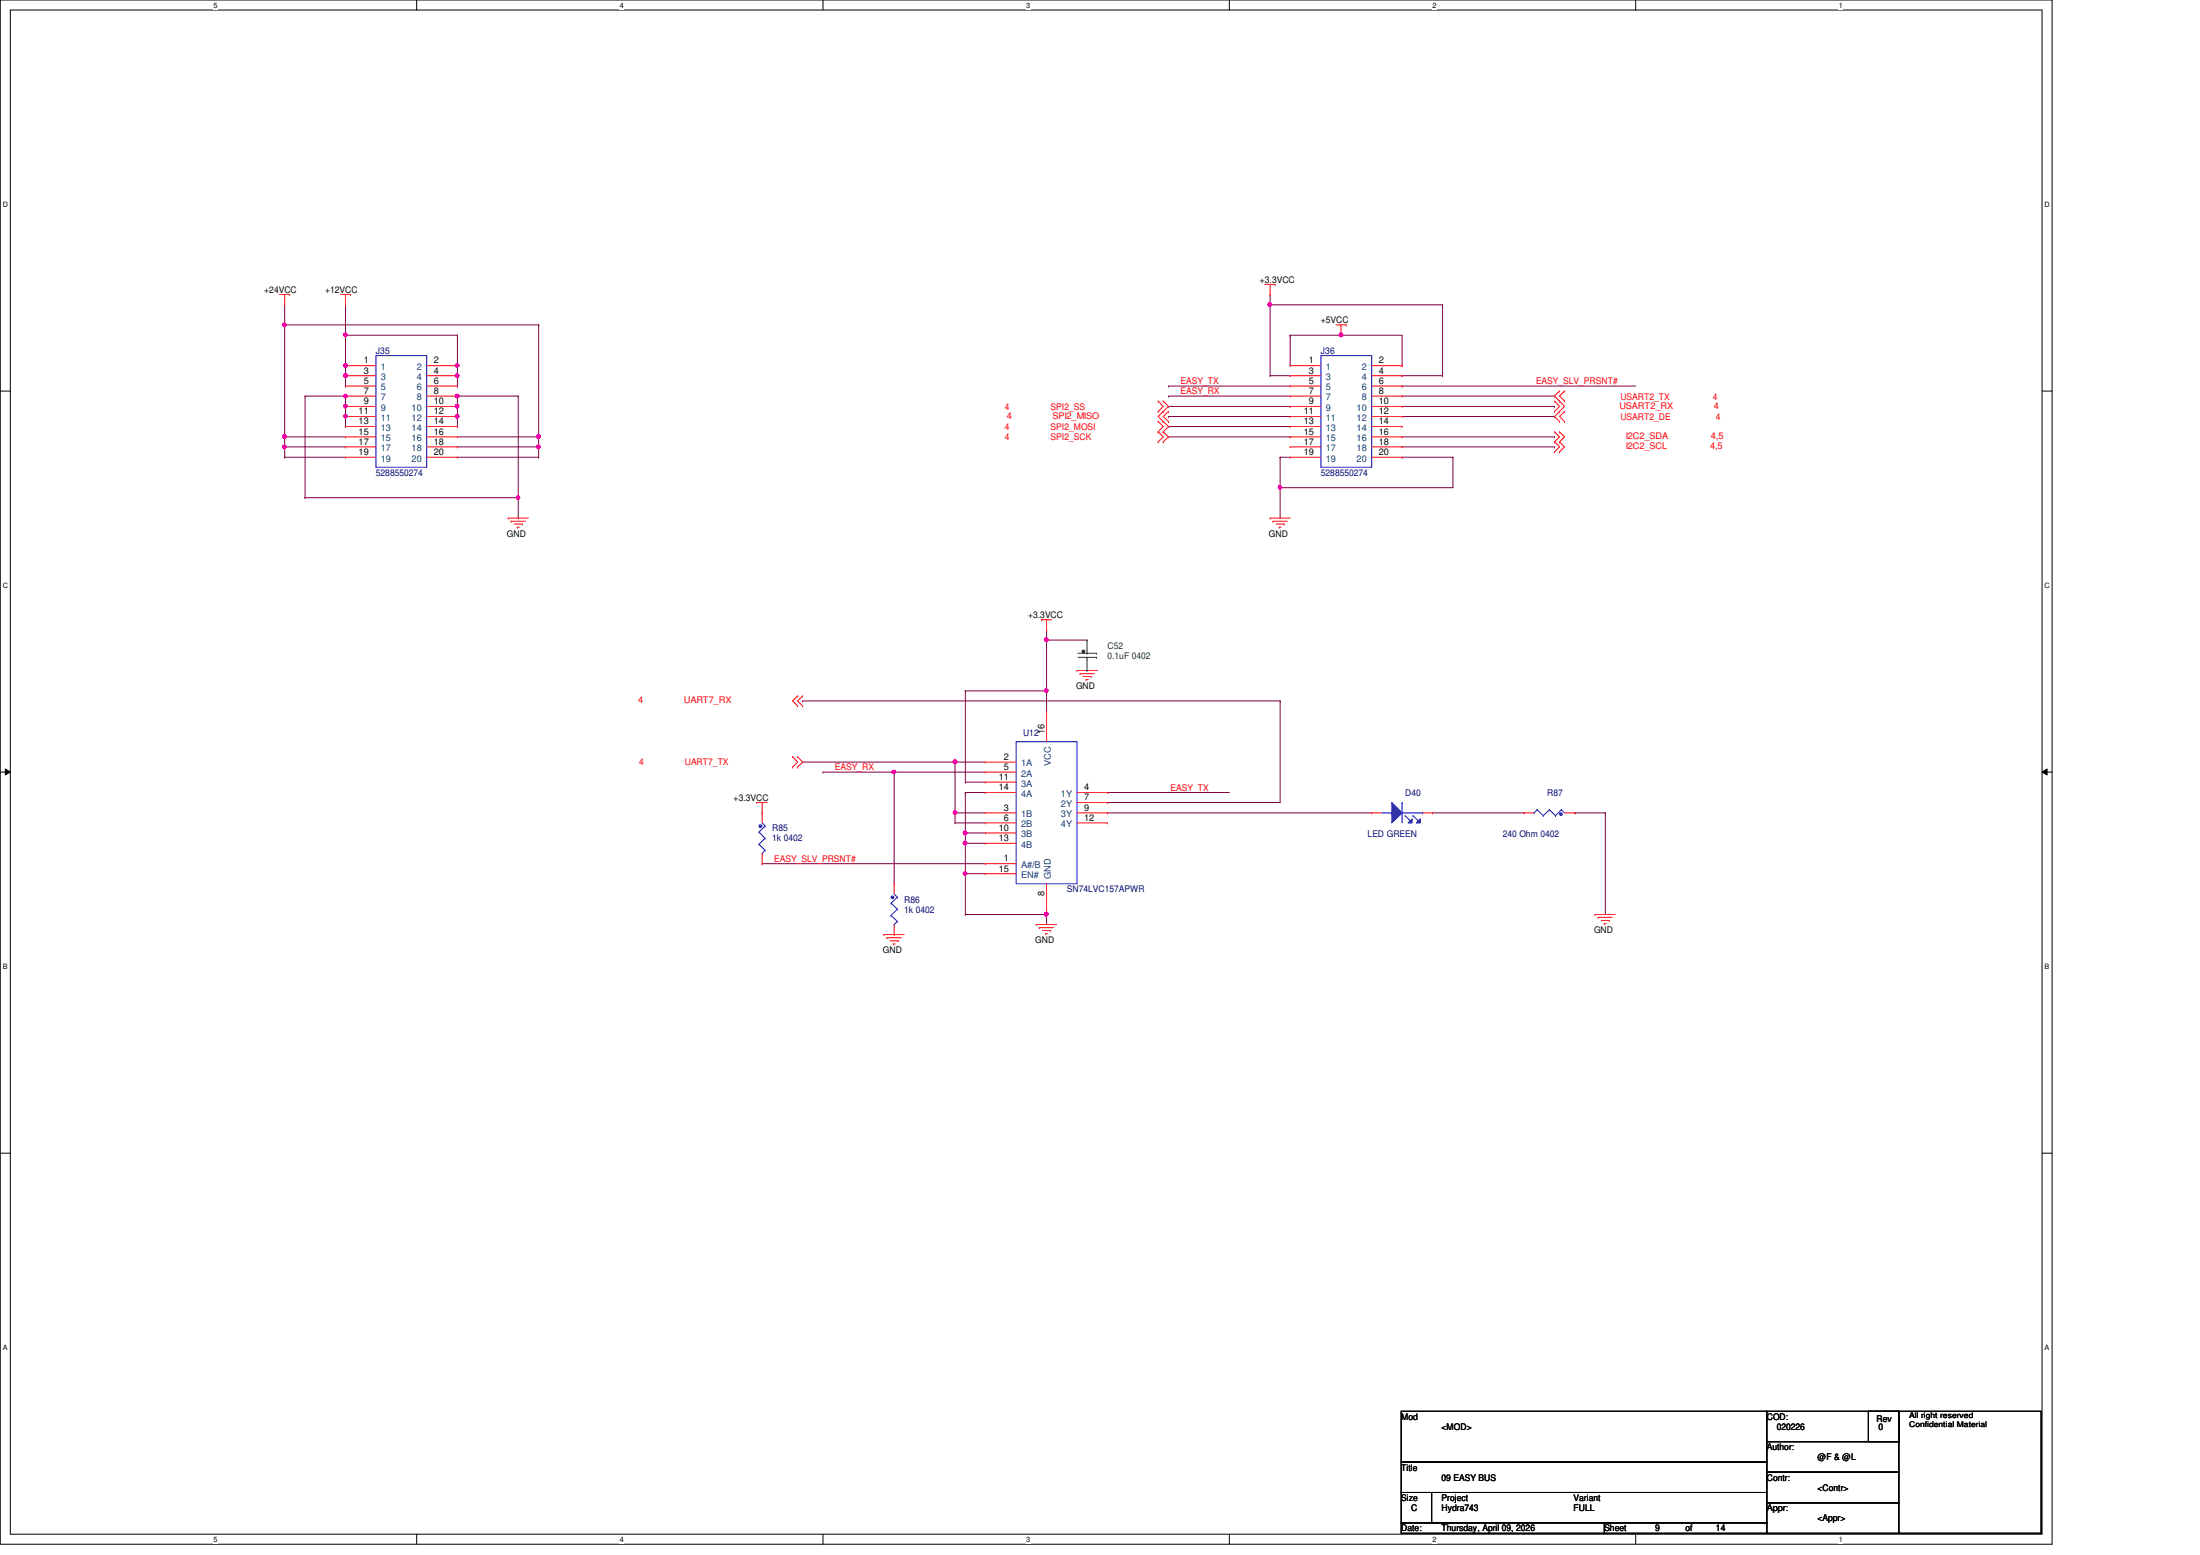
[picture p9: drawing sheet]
<svg xmlns="http://www.w3.org/2000/svg" width="297mm" height="210mm" viewBox="0 0 297 210" stroke-linecap="round" stroke-linejoin="round" font-family="sans-serif">
<path d="M0 0h277.1v208.4h-277.1zM1.4 1.4h274.3v205.7h-274.3z" fill="none" stroke="#000" stroke-width=".14"/>
<g fill="#fff">
<path d="M28.8 .1h.6v1.1h-.6z"/>
<path d="M28.8 207.2h.6v1.1h-.6z"/>
</g>
<path d="M56.3 0v1.4M56.3 207.1v1.3" fill="none" stroke="#000" stroke-width=".14"/>
<g fill="#fff">
<path d="M83.7 .1h.5v1.1h-.5z"/>
<path d="M83.7 207.2h.5v1.1h-.5z"/>
</g>
<path d="M111.1 0v1.4M111.1 207.1v1.3" fill="none" stroke="#000" stroke-width=".14"/>
<g fill="#fff">
<path d="M138.6 .1h.5v1.1h-.5z"/>
<path d="M138.6 207.2h.5v1.1h-.5z"/>
</g>
<path d="M166 0v1.4M166 207.1v1.3" fill="none" stroke="#000" stroke-width=".14"/>
<g fill="#fff">
<path d="M193.4 .1h.6v1.1h-.6z"/>
<path d="M193.4 207.2h.6v1.1h-.6z"/>
</g>
<path d="M220.8 0v1.4M220.8 207.1v1.3" fill="none" stroke="#000" stroke-width=".14"/>
<g fill="#fff">
<path d="M248.3 .1h.5v1.1h-.5z"/>
<path d="M248.3 207.2h.5v1.1h-.5z"/>
<path d="M.4 27.1h.7v1.1h-.7z"/>
<path d="M276.1 27.1h.7v1.1h-.7z"/>
<path d="M.4 78.5h.7v1.1h-.7z"/>
<path d="M276.1 78.5h.7v1.1h-.7z"/>
</g>
<path d="M0 52.8h1.4M275.7 52.8h1.4" fill="none" stroke="#000" stroke-width=".14"/>
<g fill="#fff">
<path d="M.4 129.9h.6v1.1h-.6z"/>
<path d="M276.1 129.9h.6v1.1h-.6z"/>
</g>
<path d="M0 104.2h1.4M.7 103.8l.7 .4-.7 .4zM275.7 104.2l.7-.4v.8zM275.7 104.2h1.4" fill="none" stroke="#000" stroke-width=".14"/>
<path d="M.7 103.8l.7 .4-.7 .4zM275.7 104.2l.7-.4v.8z" fill="#000"/>
<g fill="#fff">
<path d="M.4 181.4h.6v1.1h-.6z"/>
<path d="M276.1 181.4h.6v1.1h-.6z"/>
</g>
<path d="M0 155.7h1.4M275.7 155.7h1.4" fill="none" stroke="#000" stroke-width=".14"/>
<path d="M46.6 45.3h.1M46.6 52.1h.1M46.6 41.1v4.2M46.6 50.7v1.4M61.8 49.4h.1M61.8 45.3v4.1" fill="none" stroke="#7f0040" stroke-width=".14"/>
<circle cx="61.7" cy="49.3" r=".25" fill="#f0f"/>
<circle cx="61.7" cy="49.3" r=".25" fill="none" stroke="#f0f" stroke-width=".14"/>
<path d="M61.8 52.1h.1M61.8 50.7h.1M61.8 49.4v2.7" fill="none" stroke="#7f0040" stroke-width=".14"/>
<circle cx="61.7" cy="50.7" r=".26" fill="#f0f"/>
<circle cx="61.7" cy="50.7" r=".26" fill="none" stroke="#f0f" stroke-width=".14"/>
<path d="M38.4 43.9h.1M38.4 59h8.2M38.4 41.1v2.8M46.6 59h.1" fill="none" stroke="#7f0040" stroke-width=".14"/>
<circle cx="38.4" cy="43.9" r=".26" fill="#f0f"/>
<circle cx="38.4" cy="43.9" r=".26" fill="none" stroke="#f0f" stroke-width=".14"/>
<path d="M38.4 61.7h.1M38.4 60.3h.1M38.4 60.3h8.2M38.4 61.7h8.2M38.4 60.3v1.4M46.6 60.3h.1" fill="none" stroke="#7f0040" stroke-width=".14"/>
<circle cx="38.4" cy="60.3" r=".26" fill="#f0f"/>
<circle cx="38.4" cy="60.3" r=".26" fill="none" stroke="#f0f" stroke-width=".14"/>
<path d="M61.8 59h10.9M72.7 59h.1M72.7 43.9h.1M72.7 43.9v15.1" fill="none" stroke="#7f0040" stroke-width=".14"/>
<circle cx="72.7" cy="58.9" r=".26" fill="#f0f"/>
<circle cx="72.7" cy="58.9" r=".26" fill="none" stroke="#f0f" stroke-width=".14"/>
<path d="M61.8 60.3h10.9M72.7 60.3h.1" fill="none" stroke="#7f0040" stroke-width=".14"/>
<circle cx="72.7" cy="60.3" r=".26" fill="#f0f"/>
<circle cx="72.7" cy="60.3" r=".26" fill="none" stroke="#f0f" stroke-width=".14"/>
<path d="M61.8 56.2h.1M61.8 56.2v1.4M72.7 59h.1M72.7 59v2.7M61.8 61.7h10.9M72.7 61.7h.1M72.7 60.3h.1" fill="none" stroke="#7f0040" stroke-width=".14"/>
<circle cx="61.7" cy="56.2" r=".25" fill="#f0f"/>
<circle cx="61.7" cy="56.2" r=".25" fill="none" stroke="#f0f" stroke-width=".14"/>
<path d="M61.8 53.5h.1M61.8 54.9h.1M61.8 53.5v2.7" fill="none" stroke="#7f0040" stroke-width=".14"/>
<circle cx="61.7" cy="54.8" r=".26" fill="#f0f"/>
<circle cx="61.7" cy="54.8" r=".26" fill="none" stroke="#f0f" stroke-width=".14"/>
<path d="M61.8 53.5h8.2M70 53.5h.1" fill="none" stroke="#7f0040" stroke-width=".14"/>
<circle cx="61.7" cy="53.5" r=".26" fill="#f0f"/>
<circle cx="61.7" cy="53.5" r=".26" fill="none" stroke="#f0f" stroke-width=".14"/>
<path d="M70 53.5v13.7M70 67.2h.1" fill="none" stroke="#7f0040" stroke-width=".14"/>
<path d="M69.8 67l.1-.1 .2 .1v.4h-.2h-.1z" fill-rule="evenodd" fill="#f0f"/>
<path d="M69.8 67l.1-.1 .2 .1v.4h-.2h-.1z" fill="none" stroke="#f0f" stroke-width=".14"/>
<path d="M46.6 56.2h.1M46.6 56.2v1.4" fill="none" stroke="#7f0040" stroke-width=".14"/>
<circle cx="46.7" cy="56.2" r=".25" fill="#f0f"/>
<circle cx="46.7" cy="56.2" r=".25" fill="none" stroke="#f0f" stroke-width=".14"/>
<path d="M41.2 53.5h.1M41.2 53.5h5.4M46.6 54.9h.1M46.6 54.9v1.3" fill="none" stroke="#7f0040" stroke-width=".14"/>
<circle cx="46.6" cy="54.8" r=".26" fill="#f0f"/>
<circle cx="46.6" cy="54.8" r=".26" fill="none" stroke="#f0f" stroke-width=".14"/>
<path d="M46.6 53.5h.1M46.6 53.5v1.4" fill="none" stroke="#7f0040" stroke-width=".14"/>
<circle cx="46.6" cy="53.5" r=".26" fill="#f0f"/>
<circle cx="46.6" cy="53.5" r=".26" fill="none" stroke="#f0f" stroke-width=".14"/>
<path d="M41.2 53.5v13.7M174.2 45.3h.1M174.2 45.3v4.1M181.1 45.3h.1M181.1 45.3h8.2M41.2 67.2h.1M41.2 67.2h28.8M70 67.2h.1M70 69.9h.1M70 67.2v2.7" fill="none" stroke="#7f0040" stroke-width=".14"/>
<circle cx="181.1" cy="45.2" r=".26" fill="#f0f"/>
<circle cx="181.1" cy="45.2" r=".26" fill="none" stroke="#f0f" stroke-width=".14"/>
<g fill="none" stroke="#7f0040" stroke-width=".14">
<path d="M171.5 39.8h.1M171.5 39.8v1.3M189.3 49.4h.1M189.3 50.7h.1M189.3 45.3v4.1M189.3 50.7h5.5M194.8 50.7h.1M194.8 41.1v9.6M172.8 61.7h.1M172.8 65.8h.1M172.8 61.7v4.1M196.2 61.7h.1"/>
<path d="M196.2 61.7v4.1h-23.4"/>
</g>
<path d="M172.6 65.6l.2-.1 .2 .1v.4h-.2h-.2z" fill-rule="evenodd" fill="#f0f"/>
<path d="M172.6 65.6l.2-.1 .2 .1v.4h-.2h-.2z" fill="none" stroke="#f0f" stroke-width=".14"/>
<path d="M172.8 65.8h.1M172.8 65.8v4.1M128.9 102.9h.1M128.9 102.9h4.2" fill="none" stroke="#7f0040" stroke-width=".14"/>
<circle cx="128.9" cy="102.8" r=".26" fill="#f0f"/>
<circle cx="128.9" cy="102.8" r=".26" fill="none" stroke="#f0f" stroke-width=".14"/>
<path d="M128.9 109.7h.1M128.9 109.7h4.2" fill="none" stroke="#7f0040" stroke-width=".14"/>
<circle cx="128.9" cy="109.7" r=".26" fill="#f0f"/>
<circle cx="128.9" cy="109.7" r=".26" fill="none" stroke="#f0f" stroke-width=".14"/>
<path d="M171.5 50.7h.1M171.5 41.1h.1M171.5 41.1h23.3M171.5 50.7h2.7M171.5 41.1v9.6M174.2 45.3h.1M174.2 45.3h6.9M194.8 41.1h.1M128.9 102.9h.1M128.9 102.9v6.8" fill="none" stroke="#7f0040" stroke-width=".14"/>
<circle cx="171.4" cy="41.1" r=".26" fill="#f0f"/>
<circle cx="171.4" cy="41.1" r=".26" fill="none" stroke="#f0f" stroke-width=".14"/>
<g fill="none" stroke="#7f0040" stroke-width=".14">
<path d="M108.4 94.6h.1M108.4 94.6h64.4M141.3 93.3h.1M141.3 93.3v2.7M172.8 94.6h.1M172.8 94.6v13.7h-23.3M102.9 116.6h.1M102.9 116.6h30.2M108.4 102.9h.1M108.4 102.9h20.5M120.7 104.2h.1M120.7 104.2h12.4"/>
<path d="M128.9 109.7h.1M128.9 111.1h.1M128.9 109.7v1.4M128.9 111.1h4.2M149.5 107h.1M149.5 108.3h.1M149.5 107h16.5M130.3 123.4h.1M130.3 123.4h11"/>
</g>
<circle cx="141.3" cy="123.4" r=".26" fill="#f0f"/>
<circle cx="141.3" cy="123.4" r=".26" fill="none" stroke="#f0f" stroke-width=".14"/>
<path d="M141.3 86.4h.1M141.3 85h.1M141.3 85v1.4M141.3 86.4h5.5M130.3 105.6h.1M130.3 112.4h.1M130.3 105.6h2.8M130.3 112.4v1.4M141.3 123.4h.1M141.3 123.4v1.4" fill="none" stroke="#7f0040" stroke-width=".14"/>
<circle cx="130.3" cy="112.4" r=".26" fill="#f0f"/>
<circle cx="130.3" cy="112.4" r=".26" fill="none" stroke="#f0f" stroke-width=".14"/>
<path d="M130.3 107h.1M130.3 112.4h.1M130.3 113.8h.1M130.3 107h2.8M130.3 112.4h2.8M130.3 113.8h2.8M130.3 113.8v4.1" fill="none" stroke="#7f0040" stroke-width=".14"/>
<circle cx="130.3" cy="117.9" r=".25" fill="#f0f"/>
<circle cx="130.3" cy="117.9" r=".25" fill="none" stroke="#f0f" stroke-width=".14"/>
<circle cx="130.3" cy="113.8" r=".26" fill="#f0f"/>
<circle cx="130.3" cy="113.8" r=".26" fill="none" stroke="#f0f" stroke-width=".14"/>
<g fill="none" stroke="#7f0040" stroke-width=".14">
<path d="M157.8 52.1h.1M157.8 53.5h.1M157.8 56.2h.1M157.8 57.6h.1M157.8 54.9h.1M157.8 59h.1M157.8 52.1h16.4M157.8 53.5h16.4M157.8 56.2h16.4M157.8 57.6h16.4M157.8 54.9h16.4M157.8 59h16.4"/>
<path d="M189.3 52.1h.1M189.3 52.1h31.5M189.3 53.5h20.6M189.3 56.2h20.6M189.3 54.9h20.6M189.3 59h20.6M209.9 59h.1M209.9 56.2h.1M209.9 54.9h.1M209.9 53.5h.1M172.8 61.7h.1M172.8 61.7h1.4"/>
<path d="M189.3 61.7h.1M189.3 61.7h6.9M189.3 60.3h20.6M209.9 60.3h.1M120.7 104.2h.1M120.7 104.2v15.1M130.3 117.9h.1M130.3 107h.1M130.3 117.9h2.8M130.3 107v5.4M130.3 117.9v5.5"/>
</g>
<circle cx="120.7" cy="104.2" r=".25" fill="#f0f"/>
<circle cx="120.7" cy="104.2" r=".25" fill="none" stroke="#f0f" stroke-width=".14"/>
<path d="M130.3 93.3h.1M130.3 93.3v12.3M130.3 93.3h11M141.3 93.3h.1M111.1 104.2h.1M111.1 104.2h9.6M193.4 109.7h.1M193.4 109.7h12.4M212.6 109.7h.1M212.6 109.7h4.1M216.7 109.7h.1M216.7 109.7v13.7" fill="none" stroke="#7f0040" stroke-width=".14"/>
<circle cx="141.3" cy="93.2" r=".26" fill="#f0f"/>
<circle cx="141.3" cy="93.2" r=".26" fill="none" stroke="#f0f" stroke-width=".14"/>
<path d="M141.3 86.4h.1M141.3 86.4v6.9" fill="none" stroke="#7f0040" stroke-width=".14"/>
<circle cx="141.3" cy="86.4" r=".26" fill="#f0f"/>
<circle cx="141.3" cy="86.4" r=".26" fill="none" stroke="#f0f" stroke-width=".14"/>
<path d="M46.6 50.7h.1M46.6 49.4v1.3M149.5 109.7h.1M149.5 109.7h35.7" fill="none" stroke="#7f0040" stroke-width=".14"/>
<circle cx="46.6" cy="50.7" r=".26" fill="#f0f"/>
<circle cx="46.6" cy="50.7" r=".26" fill="none" stroke="#f0f" stroke-width=".14"/>
<path d="M46.6 45.3h15.2M61.8 45.3h.1" fill="none" stroke="#7f0040" stroke-width=".14"/>
<circle cx="46.6" cy="45.2" r=".26" fill="#f0f"/>
<circle cx="46.6" cy="45.2" r=".26" fill="none" stroke="#f0f" stroke-width=".14"/>
<path d="M46.6 49.4h.1M46.6 45.3v4.1" fill="none" stroke="#7f0040" stroke-width=".14"/>
<circle cx="46.7" cy="49.3" r=".25" fill="#f0f"/>
<circle cx="46.7" cy="49.3" r=".25" fill="none" stroke="#f0f" stroke-width=".14"/>
<path d="M38.4 59h.1M72.7 43.9h.1M72.7 43.9h-34.3v16.4M38.4 60.3h.1" fill="none" stroke="#7f0040" stroke-width=".14"/>
<circle cx="38.4" cy="58.9" r=".26" fill="#f0f"/>
<circle cx="38.4" cy="58.9" r=".26" fill="none" stroke="#f0f" stroke-width=".14"/>
<g fill="none" stroke="#f00" stroke-width=".14">
<path d="M37.8 39.8h1.3M38.4 39.8v1.3M39.1 39.8h.1M46 39.8h1.3M46.6 39.8v1.3M47.3 39.8h.1M170.8 38.4h1.4M171.5 39.8h.1M171.5 38.4v1.4M172.2 38.4h.1M38.4 41.1h.1M46.6 41.1h.1"/>
<path d="M156.4 55.5h.1M156.4 54.1h.1M156.4 58.3h.1M156.4 56.9h.1M156.4 59.6h.1M156.4 54.1l.7 .8-.7 .6M156.4 56.9l.7 .7-.7 .7M156.4 58.3l.7 .7-.7 .6M157.1 55.5h.1M157.1 56.9h.1M157.1 54.1h.1M157.1 58.3h.1"/>
<path d="M157.1 59.6h.1M157.1 55.5l-.7 .7 .7 .7M157.1 54.1l.7 .8-.7 .6M157.1 56.9l.7 .7-.7 .7M157.1 58.3l.7 .7-.7 .6M157.8 55.5h.1M157.8 56.9h.1M157.8 55.5l-.7 .7 .7 .7M180.4 43.9h1.4M181.1 45.3h.1M181.1 43.9v1.4M181.8 43.9h.1"/>
<path d="M209.9 58.3h.1M209.9 59.6h.1M209.9 54.1h.1M209.9 55.5h.1M209.9 58.3l.7 .7-.7 .6M209.9 59.6l.7 .7-.7 .7M209.9 54.1l.7 .8-.7 .6M210.6 58.3h.1M210.6 59.6h.1M210.6 55.5h.1M210.6 56.9h.1M210.6 54.1h.1"/>
<path d="M210.6 52.8h.1M210.6 58.3l.6 .7-.6 .6M210.6 59.6l.6 .7-.6 .7M210.6 54.1l.6 .8-1.3 1.3 .7 .7M210.6 52.8l-.7 .7 .7 .6M211.2 56.9h.1M211.2 55.5h.1M211.2 54.1h.1M211.2 52.8h.1M211.2 55.5l-.6 .7 .6 .7M211.2 52.8l-.6 .7 .6 .6M68.6 69.9h.1"/>
<path d="M68.6 69.9h2.7M69 70.4h.1M69 70.4h1.9M69.4 70.7h1.1M69.8 71.2h.1M69.8 71.2h.3M70.5 70.7h.1M171.5 69.9h.1M171.5 69.9h2.7M171.9 70.4h.1M171.9 70.4h1.9M172.3 70.7h1.1"/>
<path d="M172.7 71.2h.1M172.7 71.2h.3M173.4 70.7h.1M209.9 61h.1M210.6 61h.1M107.7 93.9h.1M107.7 95.3h.1M107.7 93.9l-.7 .7 .7 .7M108.4 93.9h.1M108.4 95.3h.1M108.4 93.9l-.7 .7 .7 .7M140.6 83.7h.1"/>
<path d="M140.6 83.7h1.4M141.3 85h.1M141.3 83.7v1.3M145.4 90.5h.1M145.4 90.5h2.8M145.8 90.9h.1M145.8 90.9h1.9M146.2 91.3h1.1M146.6 91.7h.1M146.6 91.7h.3M147.3 91.3h.1M102.2 108.3h.1"/>
<path d="M102.2 108.3h1.4M102.9 109.7h.1M102.9 108.3v1.4M107 103.5h.1M107 102.2h.1M107 102.2l.7 .7-.7 .6M107.7 102.2h.1M107.7 103.5h.1M107.7 102.2l.7 .7-.7 .6M119.3 126.2h.1M119.3 126.2h2.8M119.8 126.6h.1"/>
<path d="M119.8 126.6h1.9M120.2 127h1.1M120.6 127.4h.1M120.6 127.4h.3M121.3 127h.1M139.9 124.8h.1M139.9 124.8h2.8M140.3 125.2h.1M140.3 125.2h1.9M140.8 125.6h1.1M141.2 126h.1M141.2 126h.2"/>
<path d="M141.9 125.6h.1M215.3 123.4h.1M215.3 123.4h2.8M215.8 123.8h.1M215.8 123.8h1.9M216.2 124.2h1.1M216.6 124.7h.1M216.6 124.7h.3M217.3 124.2h.1"/>
</g>
<path d="M189.2 197.4h49.3v4.1h-49.3zM189.2 190.5h49.3v6.9h-49.3zM238.5 190.5h17.9v4.1h-17.9zM238.5 194.6h17.9v4.1h-17.9zM238.5 198.7h17.9v4.2h-17.9zM252.3 190.5h4.1v4.1h-4.1zM256.4 190.5h19.2v16.5h-19.2zM189.2 201.5h4.1v4.1h-4.1zM189.2 205.6h27.4v1.4h-27.4zM193.3 201.5h45.2v4.1h-45.2zM216.6 205.6h21.9v1.4h-21.9zM238.5 202.9h17.9v4.1h-17.9z" fill="none" stroke="#000" stroke-width=".14"/>
<path d="M102.5 112.3h.1M102.5 114h.1M102.5 112.3l.8 .9M102.5 114l.8 .8M102.9 115.2h.1M102.9 111.1l.4 .4M103.3 111.5h.1M103.3 113.2h.1M103.3 114.8h.1M103.3 111.5l-.8 .8M103.3 113.2l-.8 .8M103.3 114.8l-.4 .4" fill="none" stroke="#00f" stroke-width=".14"/>
<path d="M102.5 111.4h.3v.2l-.1 .1-.2-.1z" fill-rule="evenodd" fill="#00f"/>
<path d="M102.5 111.4h.3v.2l-.1 .1-.2-.1z" fill="none" stroke="#00f" stroke-width=".14"/>
<path d="M102.9 109.7h.1M102.9 116.6h.1M102.9 109.7v1.4M102.9 115.2v1.4" fill="none" stroke="#f00" stroke-width=".14"/>
<path d="M145.5 88.7h2.5M145.5 88.2h2.5M146.8 88.7h.1M146.8 88.7v.5M148 88.7h.1M148 88.2h.1" fill="none" stroke="#007f00" stroke-width=".14"/>
<path d="M146.1 87.8h.3v.3h-.1h-.2z" fill-rule="evenodd" fill="#007f00"/>
<path d="M146.1 87.8h.3v.3h-.1h-.2zM146.8 88.2h.1M146.8 86.4h.1M146.8 90.5h.1M146.8 86.4v1.8M146.8 89.2v1.3" fill="none" stroke="#007f00" stroke-width=".14"/>
<path d="M50.8 48h6.8v15.1h-6.8zM178.3 48h6.9v15.1h-6.9zM137.2 100.1h8.2v19.2h-8.2z" fill="none" stroke="#00f" stroke-width=".14"/>
<g fill="none" stroke="#f00" stroke-width=".14">
<path d="M46.6 49.4h.1M46.6 50.7h.1M46.6 52.1h.1M46.6 53.5h.1M46.6 54.9h.1M46.6 56.2h.1M46.6 57.6h.1M46.6 59h.1M46.6 49.4h4.2M46.6 50.7h4.2M46.6 52.1h4.2M46.6 53.5h4.2"/>
<path d="M46.6 54.9h4.2M46.6 56.2h4.2M46.6 57.6h4.2M46.6 59h4.2M57.6 49.4h4.2M57.6 50.7h4.2M57.6 52.1h4.2M57.6 53.5h4.2M57.6 54.9h4.2M57.6 56.2h4.2M57.6 57.6h4.2M57.6 59h4.2"/>
<path d="M61.8 49.4h.1M61.8 50.7h.1M61.8 52.1h.1M61.8 53.5h.1M61.8 54.9h.1M61.8 56.2h.1M61.8 57.6h.1M61.8 59h.1M174.2 49.4h.1M174.2 50.7h.1M174.2 52.1h.1M174.2 53.5h.1"/>
<path d="M174.2 54.9h.1M174.2 56.2h.1M174.2 57.6h.1M174.2 59h.1M174.2 49.4h4.1M174.2 50.7h4.1M174.2 52.1h4.1M174.2 53.5h4.1M174.2 54.9h4.1M174.2 56.2h4.1M174.2 57.6h4.1M174.2 59h4.1"/>
<path d="M185.2 49.4h4.1M185.2 50.7h4.1M185.2 52.1h4.1M185.2 53.5h4.1M185.2 54.9h4.1M185.2 56.2h4.1M185.2 57.6h4.1M185.2 59h4.1M189.3 49.4h.1M189.3 50.7h.1M189.3 52.1h.1M189.3 53.5h.1"/>
<path d="M189.3 54.9h.1M189.3 56.2h.1M189.3 57.6h.1M189.3 59h.1M46.6 60.3h.1M46.6 61.7h.1M46.6 60.3h4.2M46.6 61.7h4.2M57.6 60.3h4.2M57.6 61.7h4.2M61.8 60.3h.1M61.8 61.7h.1"/>
<path d="M174.2 60.3h.1M174.2 61.7h.1M174.2 60.3h4.1M174.2 61.7h4.1M185.2 60.3h4.1M185.2 61.7h4.1M189.3 60.3h.1M189.3 61.7h.1M141.3 96h.1M141.3 96v4.1M133.1 102.9h.1M133.1 104.2h.1"/>
<path d="M133.1 105.6h.1M133.1 107h.1M133.1 109.7h.1M133.1 111.1h.1M133.1 112.4h.1M133.1 113.8h.1M133.1 116.6h.1M133.1 117.9h.1M133.1 102.9h4.1M133.1 104.2h4.1M133.1 105.6h4.1M133.1 107h4.1"/>
<path d="M133.1 109.7h4.1M133.1 111.1h4.1M133.1 112.4h4.1M133.1 113.8h4.1M133.1 116.6h4.1M133.1 117.9h4.1M141.3 119.3v4.1M145.4 107h4.1M145.4 109.7h4.1M145.4 111.1h4.1M145.4 108.3h4.1M149.5 107h.1"/>
<path d="M149.5 108.3h.1M149.5 109.7h.1M149.5 111.1h.1M141.3 123.4h.1"/>
</g>
<path d="M187.9 108.3l1.4 1.4-1.4 1.4z" fill="#00f"/>
<path d="M187.9 108.3l1.4 1.4-1.4 1.4z" fill="none" stroke="#00f" stroke-width=".14"/>
<path d="M190.7 110.5v.6h-.6z" fill="#00f"/>
<path d="M190.7 110.5v.6h-.6z" fill="none" stroke="#00f" stroke-width=".14"/>
<path d="M191.2 111.1l.6-.6v.6z" fill="#00f"/>
<g fill="none" stroke="#00f" stroke-width=".14">
<path d="M186.6 109.7h1.3M187.9 109.7h.1M189.3 108.3h.1M189.3 108.3v2.8M189.3 109.7h2.8M189.7 110.1h.1M189.7 110.1l.7 .7M190.8 110.1h.1M190.8 110.1l.7 .7M191.2 111.1l.6-.6v.6zM192.1 109.7h.1M207.1 109.7h.1"/>
<path d="M207.6 109.3h.1M207.6 109.3l.8 .8M207.6 109.3l-.5 .4M208.4 110.1h.1M209.2 109.3h.1M209.2 109.3l.8 .8M209.2 109.3l-.8 .8M210 110.1h.1M210.8 109.3h.1M210.8 109.3l.4 .4M210.8 109.3l-.8 .8"/>
</g>
<path d="M185.2 109.7h.1M185.2 109.7h1.4M192.1 109.7h1.3M193.4 109.7h.1" fill="none" stroke="#f00" stroke-width=".14"/>
<path d="M210.6 109.8h.3v.2h-.3z" fill-rule="evenodd" fill="#00f"/>
<g fill="none" stroke="#00f" stroke-width=".14">
<path d="M210.6 109.8h.3v.2h-.3zM120.3 121.9h.1M120.3 123.6h.1M120.3 121.9l.9 .8M120.3 123.6l.9 .8M120.7 124.8h.1M120.7 120.7l.5 .4M121.2 121.1h.1M121.2 122.7h.1M121.2 124.4h.1M121.2 121.1l-.9 .8M121.2 122.7l-.9 .9"/>
<path d="M121.2 124.4l-.5 .4"/>
</g>
<path d="M205.8 109.7h.1M205.8 109.7h1.3M211.2 109.7h1.4M212.6 109.7h.1" fill="none" stroke="#f00" stroke-width=".14"/>
<path d="M120.4 121h.2v.3h-.1h-.1z" fill-rule="evenodd" fill="#00f"/>
<path d="M120.4 121h.2v.3h-.1h-.1z" fill="none" stroke="#00f" stroke-width=".14"/>
<path d="M120.7 119.3h.1M120.7 119.3v1.4M120.7 126.2h.1M120.7 124.8v1.4" fill="none" stroke="#f00" stroke-width=".14"/>
<circle cx="61.7" cy="49.3" r=".25" fill="#f0f"/>
<circle cx="61.7" cy="49.3" r=".25" fill="none" stroke="#f0f" stroke-width=".14"/>
<circle cx="61.7" cy="50.7" r=".26" fill="#f0f"/>
<circle cx="61.7" cy="50.7" r=".26" fill="none" stroke="#f0f" stroke-width=".14"/>
<circle cx="38.4" cy="43.9" r=".26" fill="#f0f"/>
<circle cx="38.4" cy="43.9" r=".26" fill="none" stroke="#f0f" stroke-width=".14"/>
<circle cx="38.4" cy="60.3" r=".26" fill="#f0f"/>
<circle cx="38.4" cy="60.3" r=".26" fill="none" stroke="#f0f" stroke-width=".14"/>
<circle cx="72.7" cy="58.9" r=".26" fill="#f0f"/>
<circle cx="72.7" cy="58.9" r=".26" fill="none" stroke="#f0f" stroke-width=".14"/>
<circle cx="72.7" cy="60.3" r=".26" fill="#f0f"/>
<circle cx="72.7" cy="60.3" r=".26" fill="none" stroke="#f0f" stroke-width=".14"/>
<circle cx="61.7" cy="56.2" r=".25" fill="#f0f"/>
<circle cx="61.7" cy="56.2" r=".25" fill="none" stroke="#f0f" stroke-width=".14"/>
<circle cx="61.7" cy="54.8" r=".26" fill="#f0f"/>
<circle cx="61.7" cy="54.8" r=".26" fill="none" stroke="#f0f" stroke-width=".14"/>
<circle cx="61.7" cy="53.5" r=".26" fill="#f0f"/>
<circle cx="61.7" cy="53.5" r=".26" fill="none" stroke="#f0f" stroke-width=".14"/>
<path d="M69.8 67l.1-.1 .2 .1v.4h-.2h-.1z" fill-rule="evenodd" fill="#f0f"/>
<path d="M69.8 67l.1-.1 .2 .1v.4h-.2h-.1z" fill="none" stroke="#f0f" stroke-width=".14"/>
<circle cx="46.7" cy="56.2" r=".25" fill="#f0f"/>
<circle cx="46.7" cy="56.2" r=".25" fill="none" stroke="#f0f" stroke-width=".14"/>
<circle cx="46.6" cy="54.8" r=".26" fill="#f0f"/>
<circle cx="46.6" cy="54.8" r=".26" fill="none" stroke="#f0f" stroke-width=".14"/>
<circle cx="46.6" cy="53.5" r=".26" fill="#f0f"/>
<circle cx="46.6" cy="53.5" r=".26" fill="none" stroke="#f0f" stroke-width=".14"/>
<circle cx="181.1" cy="45.2" r=".26" fill="#f0f"/>
<circle cx="181.1" cy="45.2" r=".26" fill="none" stroke="#f0f" stroke-width=".14"/>
<path d="M172.6 65.6l.2-.1 .2 .1v.4h-.2h-.2z" fill-rule="evenodd" fill="#f0f"/>
<path d="M172.6 65.6l.2-.1 .2 .1v.4h-.2h-.2z" fill="none" stroke="#f0f" stroke-width=".14"/>
<circle cx="128.9" cy="102.8" r=".26" fill="#f0f"/>
<circle cx="128.9" cy="102.8" r=".26" fill="none" stroke="#f0f" stroke-width=".14"/>
<circle cx="128.9" cy="109.7" r=".26" fill="#f0f"/>
<circle cx="128.9" cy="109.7" r=".26" fill="none" stroke="#f0f" stroke-width=".14"/>
<circle cx="171.4" cy="41.1" r=".26" fill="#f0f"/>
<circle cx="171.4" cy="41.1" r=".26" fill="none" stroke="#f0f" stroke-width=".14"/>
<circle cx="141.3" cy="123.4" r=".26" fill="#f0f"/>
<circle cx="141.3" cy="123.4" r=".26" fill="none" stroke="#f0f" stroke-width=".14"/>
<circle cx="130.3" cy="112.4" r=".26" fill="#f0f"/>
<circle cx="130.3" cy="112.4" r=".26" fill="none" stroke="#f0f" stroke-width=".14"/>
<circle cx="130.3" cy="117.9" r=".25" fill="#f0f"/>
<circle cx="130.3" cy="117.9" r=".25" fill="none" stroke="#f0f" stroke-width=".14"/>
<circle cx="130.3" cy="113.8" r=".26" fill="#f0f"/>
<circle cx="130.3" cy="113.8" r=".26" fill="none" stroke="#f0f" stroke-width=".14"/>
<circle cx="120.7" cy="104.2" r=".25" fill="#f0f"/>
<circle cx="120.7" cy="104.2" r=".25" fill="none" stroke="#f0f" stroke-width=".14"/>
<circle cx="141.3" cy="93.2" r=".26" fill="#f0f"/>
<circle cx="141.3" cy="93.2" r=".26" fill="none" stroke="#f0f" stroke-width=".14"/>
<circle cx="141.3" cy="86.4" r=".26" fill="#f0f"/>
<circle cx="141.3" cy="86.4" r=".26" fill="none" stroke="#f0f" stroke-width=".14"/>
<circle cx="46.6" cy="50.7" r=".26" fill="#f0f"/>
<circle cx="46.6" cy="50.7" r=".26" fill="none" stroke="#f0f" stroke-width=".14"/>
<circle cx="46.6" cy="45.2" r=".26" fill="#f0f"/>
<circle cx="46.6" cy="45.2" r=".26" fill="none" stroke="#f0f" stroke-width=".14"/>
<circle cx="46.7" cy="49.3" r=".25" fill="#f0f"/>
<circle cx="46.7" cy="49.3" r=".25" fill="none" stroke="#f0f" stroke-width=".14"/>
<circle cx="38.4" cy="58.9" r=".26" fill="#f0f"/>
<circle cx="38.4" cy="58.9" r=".26" fill="none" stroke="#f0f" stroke-width=".14"/>
<g font-size="1.2">
<text x="35.7" y="39.5">+24VCC</text>
<text x="43.9" y="39.5">+12VCC</text>
<text x="170.1" y="38.1">+3.3VCC</text>
<text x="178.3" y="43.6">+5VCC</text>
<text x="49.1" y="49.1">1</text>
<text x="49.1" y="50.4">3</text>
<text x="49.1" y="51.8">5</text>
<text x="49.1" y="53.2">7</text>
<text x="58.6" y="49.1">2</text>
<text x="58.6" y="50.4">4</text>
<text x="58.6" y="51.8">6</text>
<text x="58.6" y="53.2">8</text>
<text x="176.7" y="49.1">1</text>
<text x="176.7" y="50.4">3</text>
<text x="176.7" y="51.8">5</text>
<text x="176.7" y="53.2">7</text>
<text x="186.2" y="49.1">2</text>
<text x="186.2" y="50.4">4</text>
<text x="186.2" y="51.8">6</text>
<text x="186.2" y="53.2">8</text>
<text x="48.4" y="55.9">11</text>
<text x="48.4" y="57.3">13</text>
<text x="48.4" y="58.7">15</text>
<text x="49.1" y="54.6">9</text>
<text x="58.6" y="54.6">10</text>
<text x="58.6" y="55.9">12</text>
<text x="58.6" y="57.3">14</text>
<text x="58.6" y="58.7">16</text>
<text x="176" y="55.9">11</text>
<text x="176" y="57.3">13</text>
<text x="176" y="58.7">15</text>
<text x="176.7" y="54.6">9</text>
<text x="186.2" y="54.6">10</text>
<text x="186.2" y="55.9">12</text>
<text x="186.2" y="57.3">14</text>
<text x="186.2" y="58.7">16</text>
<text x="48.4" y="60">17</text>
<text x="48.4" y="61.4">19</text>
<text x="58.6" y="60">18</text>
<text x="58.6" y="61.4">20</text>
<text x="176" y="60">17</text>
<text x="176" y="61.4">19</text>
<text x="186.2" y="60">18</text>
<text x="186.2" y="61.4">20</text>
<text x="68.4" y="72.4">GND</text>
<text x="171.3" y="72.4">GND</text>
<text x="138.8" y="83.4">+3.3VCC</text>
<text x="145.3" y="93">GND</text>
<text x="141" y="99.1" transform="rotate(-90 141 99.1)">16</text>
<text x="134.9" y="105.3">11</text>
<text x="134.9" y="106.7">14</text>
<text x="135.5" y="102.6">2</text>
<text x="135.5" y="103.9">5</text>
<text x="146.4" y="106.7">4</text>
<text x="99.1" y="108.1">+3.3VCC</text>
<text x="134.9" y="112.1">10</text>
<text x="134.9" y="113.5">13</text>
<text x="135.5" y="109.4">3</text>
<text x="135.5" y="110.8">6</text>
<text x="146.4" y="108">7</text>
<text x="146.4" y="109.4">9</text>
<text x="146.4" y="110.8">12</text>
<text x="134.9" y="117.6">15</text>
<text x="135.5" y="116.3">1</text>
<text x="141" y="120.9" transform="rotate(-90 141 120.9)">8</text>
<text x="215.2" y="125.9">GND</text>
<text x="119.2" y="128.7">GND</text>
<text x="139.8" y="127.3">GND</text>
<text x="189.2" y="191.6">Mod</text>
<text x="238.5" y="191.6">COD:</text>
<text x="253.4" y="191.9">Rev</text>
<text x="194.6" y="193">&lt;MOD&gt;</text>
<text x="238.5" y="195.7">Author:</text>
<text x="239.9" y="193">020226</text>
<text x="245.4" y="197.1">@F &amp; @L</text>
<text x="253.6" y="193">0</text>
<text x="189.2" y="202.6">Size</text>
<text x="189.2" y="198.5">Title</text>
<text x="194.6" y="202.6">Project</text>
<text x="194.6" y="199.9">09 EASY BUS</text>
<text x="212.5" y="202.6">Variant</text>
<text x="238.5" y="199.9">Contr:</text>
<text x="245.4" y="201.3">&lt;Contr&gt;</text>
<text x="189.2" y="206.7">Date:</text>
<text x="190.5" y="204">C</text>
<text x="194.6" y="206.7">Thursday, April 09, 2026</text>
<text x="194.6" y="204">Hydra743</text>
<text x="212.5" y="204">FULL</text>
<text x="216.6" y="206.7">Sheet</text>
<text x="223.5" y="206.7">9</text>
<text x="227.6" y="206.7">of</text>
<text x="231.7" y="206.7">14</text>
<text x="238.5" y="204">Appr:</text>
<text x="245.4" y="205.4">&lt;Appr&gt;</text>
</g>
<g font-size="1.2" fill="#00007f">
<text x="50.8" y="47.8">J35</text>
<text x="178.3" y="47.8">J36</text>
<text x="50.8" y="64.2">5288550274</text>
<text x="178.3" y="64.2">5288550274</text>
<text x="138.1" y="99.3">U12</text>
<text x="189.7" y="107.4">D40</text>
<text x="208.9" y="107.4">R87</text>
<text x="104.3" y="112.2">R85</text>
<text x="104.3" y="113.6">1k 0402</text>
<text x="184.7" y="113">LED GREEN</text>
<text x="202.9" y="113">240 Ohm 0402</text>
<text x="122.1" y="121.8">R86</text>
<text x="122.1" y="123.2">1k 0402</text>
<text x="144.1" y="120.4">SN74LVC157APWR</text>
</g>
<g font-size="1.2" fill="#00407f">
<text x="51.4" y="50">1</text>
<text x="51.4" y="51.3">3</text>
<text x="51.4" y="52.7">5</text>
<text x="56.3" y="50">2</text>
<text x="56.3" y="51.3">4</text>
<text x="56.3" y="52.7">6</text>
<text x="179" y="50">1</text>
<text x="179" y="51.3">3</text>
<text x="179" y="52.7">5</text>
<text x="183.9" y="50">2</text>
<text x="183.9" y="51.3">4</text>
<text x="183.9" y="52.7">6</text>
<text x="51.4" y="54.1">7</text>
<text x="51.4" y="55.5">9</text>
<text x="51.4" y="56.8">11</text>
<text x="51.4" y="58.2">13</text>
<text x="51.4" y="59.6">15</text>
<text x="55.6" y="55.5">10</text>
<text x="55.6" y="56.8">12</text>
<text x="55.6" y="58.2">14</text>
<text x="55.6" y="59.6">16</text>
<text x="56.3" y="54.1">8</text>
<text x="179" y="54.1">7</text>
<text x="179" y="55.5">9</text>
<text x="179" y="56.8">11</text>
<text x="179" y="58.2">13</text>
<text x="179" y="59.6">15</text>
<text x="183.2" y="55.5">10</text>
<text x="183.2" y="56.8">12</text>
<text x="183.2" y="58.2">14</text>
<text x="183.2" y="59.6">16</text>
<text x="183.9" y="54.1">8</text>
<text x="51.4" y="60.9">17</text>
<text x="51.4" y="62.3">19</text>
<text x="55.6" y="60.9">18</text>
<text x="55.6" y="62.3">20</text>
<text x="179" y="60.9">17</text>
<text x="179" y="62.3">19</text>
<text x="183.2" y="60.9">18</text>
<text x="183.2" y="62.3">20</text>
<text x="137.9" y="103.5">1A</text>
<text x="137.9" y="104.8">2A</text>
<text x="137.9" y="106.2">3A</text>
<text x="137.9" y="107.6">4A</text>
<text x="141.9" y="103.4" transform="rotate(-90 141.9 103.4)">VCC</text>
<text x="143.3" y="107.6">1Y</text>
<text x="137.9" y="110.3">1B</text>
<text x="137.9" y="111.7">2B</text>
<text x="137.9" y="113">3B</text>
<text x="143.3" y="108.9">2Y</text>
<text x="143.3" y="110.3">3Y</text>
<text x="143.3" y="111.7">4Y</text>
<text x="137.9" y="114.4">4B</text>
<text x="137.9" y="117.2">A#/B</text>
<text x="137.9" y="118.5">EN#</text>
<text x="141.9" y="118.6" transform="rotate(-90 141.9 118.6)">GND</text>
</g>
<g font-size="1.2" fill="#f00">
<text x="159.4" y="51.9">EASY_TX</text>
<text x="159.4" y="53.2">EASY_RX</text>
<text x="207.4" y="51.9">EASY_SLV_PRSNT#</text>
<text x="218.8" y="53.9">USART2_TX</text>
<text x="231.3" y="53.9">4</text>
<text x="135.7" y="55.3">4</text>
<text x="135.7" y="58">4</text>
<text x="135.7" y="59.4">4</text>
<text x="135.9" y="56.6">4</text>
<text x="141.9" y="55.3">SPI2_SS</text>
<text x="141.9" y="58">SPI2_MOSI</text>
<text x="141.9" y="59.4">SPI2_SCK</text>
<text x="142.1" y="56.6">SPI2_MISO</text>
<text x="218.6" y="55.2">USART2_RX</text>
<text x="218.8" y="56.7">USART2_DE</text>
<text x="219.5" y="59.3">I2C2_SDA</text>
<text x="231" y="59.3">4,5</text>
<text x="231.4" y="55.2">4</text>
<text x="231.7" y="56.7">4</text>
<text x="219.5" y="60.7">I2C2_SCL</text>
<text x="230.9" y="60.7">4,5</text>
<text x="86.1" y="95">4</text>
<text x="92.3" y="95">UART7_RX</text>
<text x="86.3" y="103.3">4</text>
<text x="92.5" y="103.3">UART7_TX</text>
<text x="112.7" y="104">EASY_RX</text>
<text x="158" y="106.7">EASY_TX</text>
<text x="104.5" y="116.3">EASY_SLV_PRSNT#</text>
</g>
<g font-size="1.2" fill="#007f00">
<text x="149.5" y="87.5">C52</text>
<text x="149.5" y="88.9">0.1uF 0402</text>
</g>
<g font-size="1.1">
<text x="257.8" y="191.5">All right reserved</text>
<text x="257.8" y="192.6">Confidential Material</text>
</g>
<g font-size="1">
<text x="28.8" y="1">5</text>
<text x="83.7" y="1">4</text>
<text x="138.6" y="1">3</text>
<text x="193.4" y="1">2</text>
<text x="248.3" y="1">1</text>
<text x=".4" y="27.9">D</text>
<text x="276.1" y="27.9">D</text>
<text x=".4" y="79.4">C</text>
<text x="276.1" y="79.4">C</text>
<text x=".4" y="130.8">B</text>
<text x="276.1" y="130.8">B</text>
<text x=".4" y="182.2">A</text>
<text x="276.1" y="182.2">A</text>
<text x="28.8" y="208.1">5</text>
<text x="83.7" y="208.1">4</text>
<text x="138.6" y="208.1">3</text>
<text x="193.4" y="208.1">2</text>
<text x="248.3" y="208.1">1</text>
</g>
</svg>
